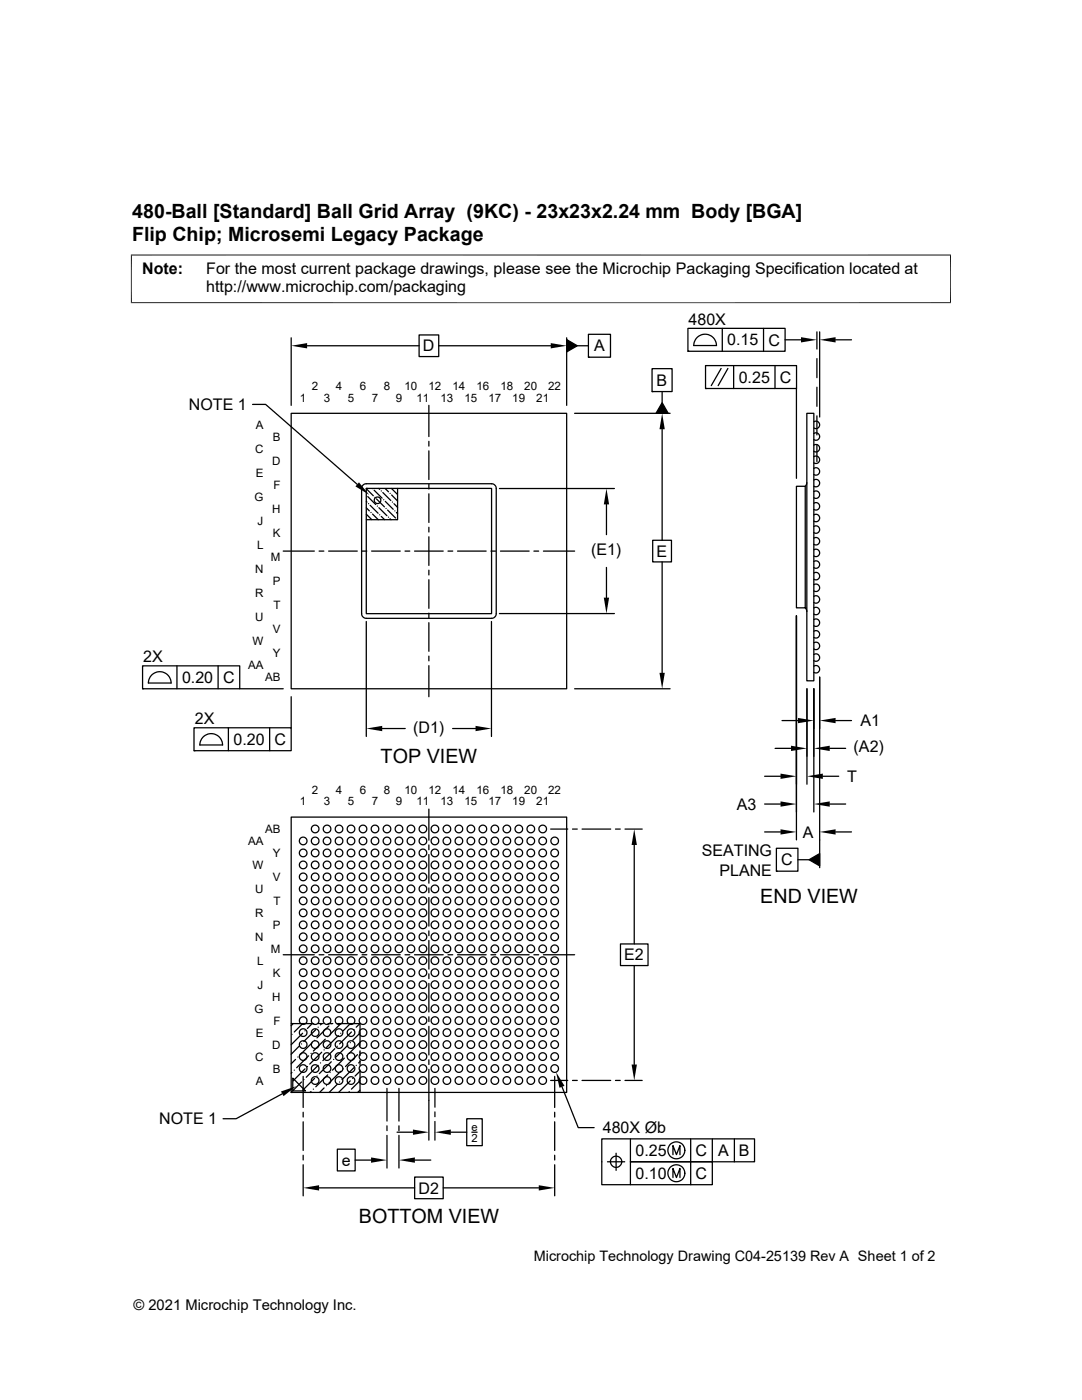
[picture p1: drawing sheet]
<svg xmlns="http://www.w3.org/2000/svg" width="216mm" height="279mm" viewBox="0 0 216 279" stroke-linecap="round" stroke-linejoin="round" font-family="sans-serif">
<g fill="none" stroke="#000" stroke-width=".25">
<path d="M58.1 67.4v13.5M61.3 69h22.3M83.6 66.8h3.9v4.4h-3.9zM87.5 69h22.4M113.1 67.8l2.1 1.2-2.1 1.2zM113.1 67.4v13.5M115.2 69h2.2M117.4 66.7h4.4v4.6h-4.4zM117.4 71.3h.1M130.1 73.6h4v4.5h-4zM130.1 78.1h.1M132.1 78.1v2.3"/>
<path d="M137.3 65.5h19.4v4.6h-19.4zM137.3 70.1h.1M139.2 67.2a2.27 2.27 0 0 1 2.4-.3 2.27 2.27 0 0 1 1.4 2.1h-4.6l.2-1zM140.8 73h18.1v4.5h-18.1zM140.8 77.5h.1M143.9 73.5l-2 3.5M144.1 65.5v4.6M145.2 73.5l-1.9 3.5M146.4 73v4.5M152.4 65.5v4.6M154.6 73v4.5M156.7 67.8h3.1"/>
<path d="M158.9 77.5v18M163 66.2v3.5M163 71.6v3.8M163 77.3v3.8M163.6 66.2v17M166.7 67.8h3.2M50.4 80.7h2.6l18.3 16M58.1 82.5h55v55h-55zM72.4 96.8l.7-.3h25a.94 .94 0 0 1 .9 1v25a.94 .94 0 0 1-.9 .9h-25a.94 .94 0 0 1-.9-.9v-25zM73.1 97.5h25v25h-25zM73.1 97.5h.1M73.1 97.5l1.4 1.4"/>
<path d="M73.4 99.1l1.6 1.6M74.3 97.5h.1M74.7 97.8l1.5 1.6M74.8 99.3h.1M75.1 99.6l1.6 1.6M75.6 97.5l.2 .2M76.1 98h.1M76.4 98.3l1.6 1.6M76.6 99.7h.1M76.8 97.5l.7 .6M77.8 98.5h.1M78.1 97.5l1.1 1.1"/>
<path d="M78.1 98.8l1.2 1.2M79.3 97.5v6.2h-6.2M85.6 80.9v6.2M85.6 88.1v.9M85.6 90v5.7M85.6 96.6v1M85.6 98.6v5.7M99.7 97.5h22.9M114.7 82.5h19M132.1 85.7v22.1M132.1 80.4l1.2 2.1h-2.4zM158.9 97h1.8v24.3h-1.8z"/>
<path d="M161 82.5h1.4v53.4h-1.4zM161 96.3l-.3 .7M162.4 98.1a.74 .74 0 0 1 1.2 .6 .74 .74 0 0 1-1.2 .6M162.4 95.8a.74 .74 0 0 1 1.2 .6 .74 .74 0 0 1-1.2 .6M162.4 93.5a.74 .74 0 0 1 1.2 .6 .74 .74 0 0 1-1.2 .6M162.4 91.1a.74 .74 0 0 1 1.2 .7 .74 .74 0 0 1-1.2 .6M162.4 88.8a.74 .74 0 0 1 1.2 .7 .74 .74 0 0 1-1.2 .6M162.4 86.5a.74 .74 0 0 1 1.2 .6 .74 .74 0 0 1-1.2 .6M162.4 84.2a.74 .74 0 0 1 1.2 .6 .74 .74 0 0 1-1.2 .6M163 83v3.8M163 88.7v3.4M56.5 110h6.2"/>
<path d="M63.7 110h.9M65.6 110h5.7M72.2 110h1M73.1 102.6l1.1 1.1M73.1 101.3l.6 .7M73.1 100.1l.1 .1M73.5 100.5h.1M73.9 100.8l1.5 1.6M74 102.3h.1M74.1 110h5.8M74.3 102.6l1.2 1.1M75.3 101h.1"/>
<path d="M75.6 101.3l1.6 1.6M75.8 102.7h.1M76.1 103.1l.7 .6M76.9 100.1l1.6 1.5M77 101.5h.1M77.3 101.8l1.6 1.6M77.5 103.2h.1M77.8 103.5l.2 .2M78.3 100.2h.1M78.6 100.5l.7 .8M78.8 102h.1M79.1 102.3l.2 .2"/>
<path d="M79.2 103.7h.1M80.8 110h1M82.7 110h5.7M85.6 105.2v1M85.6 107.1v5.7M85.6 113.8v.9M85.6 115.7v5.7M89.4 110h.9M91.3 110h5.7M98 110h.9M99.9 110h5.7M106.5 110h1"/>
<path d="M108.4 110h6.3M121 100.7v6M121 113.2v6.1M130.2 107.8h3.8v4.3h-3.8zM132.1 112.1v22.2M162.4 119a.74 .74 0 0 1 1.2 .6 .74 .74 0 0 1-1.2 .6M162.4 116.7a.74 .74 0 0 1 1.2 .6 .74 .74 0 0 1-1.2 .6M162.4 114.4a.74 .74 0 0 1 1.2 .6 .74 .74 0 0 1-1.2 .6M162.4 112.1a.74 .74 0 0 1 1.2 .6 .74 .74 0 0 1-1.2 .6M162.4 109.7a.74 .74 0 0 1 1.2 .6 .74 .74 0 0 1-1.2 .7M162.4 107.4a.74 .74 0 0 1 1.2 .6 .74 .74 0 0 1-1.2 .6M162.4 105.1a.74 .74 0 0 1 1.2 .6 .74 .74 0 0 1-1.2 .6"/>
<path d="M162.4 102.8a.74 .74 0 0 1 1.2 .6 .74 .74 0 0 1-1.2 .6M162.4 100.4a.74 .74 0 0 1 1.2 .6 .74 .74 0 0 1-1.2 .7M28.4 132.9h19.4v4.6h-19.4zM28.4 137.5h.1M29.6 136.3h4.6M29.6 136.3a2.26 2.26 0 0 1 2.3-2.3 2.26 2.26 0 0 1 2.2 2.3M35.3 132.9v4.6M43.5 132.9v4.6M47.8 137.5h8.7M58.1 139v6.2M73.1 124v23M85.6 122.4v.9"/>
<path d="M85.6 124.3v5.7M85.6 130.9v1M85.6 132.8v6.2M98.1 124v23M99.7 122.4h22.9M114.7 137.5h19M158.9 122.9v44.7M160.7 121.3h.1M160.7 121.3l.3 .7M161 137.5v19M162.4 132.9a.74 .74 0 0 1 1.2 .7 .74 .74 0 0 1-1.2 .6M162.4 130.6a.74 .74 0 0 1 1.2 .6 .74 .74 0 0 1-1.2 .6"/>
<path d="M162.4 128.3a.74 .74 0 0 1 1.2 .6 .74 .74 0 0 1-1.2 .6M162.4 126a.74 .74 0 0 1 1.2 .6 .74 .74 0 0 1-1.2 .6M162.4 123.7a.74 .74 0 0 1 1.2 .6 .74 .74 0 0 1-1.2 .6M162.4 121.3a.74 .74 0 0 1 1.2 .6 .74 .74 0 0 1-1.2 .7M162.4 137.5v24.6M163.6 135.1v38.1M38.7 145.2h19.4v4.6h-19.4zM38.7 149.8h.1M44.4 148.7a2.26 2.26 0 0 0-2.3-2.3 2.26 2.26 0 0 0-2.2 2.3h4.5M45.6 145.2v4.6M53.8 145.2v4.6M76.3 145.4h4.6"/>
<path d="M90.3 145.4h4.6M152.6 154.9h3.1M154.7 149.4h3.1M156 143.8h3.2M164.2 154.9h3.2M165.6 149.4h3.1M166.7 143.8h3.2M58.1 163.1h55v54.9h-55zM85.6 161.5v6.2M85.6 168.6v1M85.6 170.5v5.8M85.6 177.2v1"/>
<path d="M85.6 179.1v5.7M109.9 165.5h3.4M114.2 165.5h1M116.1 165.5h5.8M122.8 165.5h1M124.7 165.5h3.4M126.6 168.6v19.8M152.6 160.5h3.1M152.6 166h3.1M154.9 169.3h4.3v4.6h-4.3zM154.9 173.9h.1M159.2 171.6h2.2"/>
<path d="M161.4 171.6l2.2-1.3v2.5zM165.6 160.5h3.1M166.7 166h3.2M56.5 190.5h6.2M63.7 190.5h.9M65.6 190.5h5.7M72.2 190.5h1M74.1 190.5h5.8M80.8 190.5h1M82.7 190.5h5.7M85.6 185.8v.9M85.6 187.7v5.7"/>
<path d="M85.6 194.4v.9M85.6 196.3v5.7M89.4 190.5h.9M91.3 190.5h5.7M98 190.5h.9M99.9 190.5h5.7M106.5 190.5h1M108.4 190.5h6.3M123.8 188.4h5.5v4.3h-5.5zM126.6 192.7v19.7M56.3 218.3l-9.2 5h-2.6M58.1 218h.1"/>
<path d="M58.1 204.3h4.5M58.3 206.4h.1M58.3 214l-.2 .2M58.4 215.2l2.6 2.5h-2.6zM58.5 204.3l-.4 .4M58.7 213.6h.1M59 211.4l-.9 .9M59.4 210.9h.1M59.7 208.8l-1.6 1.6M60.2 208.3h.1M60.2 215.9l-2.1 2.1M60.4 206.2l-2.3 2.3"/>
<path d="M60.4 204.3l-1.7 1.7M60.5 214.8v6.2M60.6 215.5h.1M60.9 205.7h.1M60.9 213.3l-2.4 2.4M61.3 212.9h.1M61.6 210.7l-2.4 2.4M62.1 210.2h.1M62.1 217.8l-.2 .2M62.3 204.3l-1 1M62.3 208.1l-2.4 2.4M62.5 217.4h.1"/>
<path d="M62.8 207.6h.1M62.8 215.2l-2.4 2.4M63 205.5l-2.4 2.4M63.2 214.8h.1M63.5 205h.1M63.5 212.6l-2.4 2.4M63.5 204.3h1M63.9 212.1h.1M64.2 204.3l-.3 .2M64.2 210l-2.4 2.4M64.7 209.5h.1M64.7 217.1l-.9 .9"/>
<path d="M64.9 207.4l-2.4 2.4M65.2 216.7h.1M65.4 206.9h.1M65.4 214.5l-2.4 2.4M65.4 204.3h1M65.6 204.8l-2.4 2.3M65.8 214h.1M66.1 211.9l-2.4 2.4M66.6 211.4h.1M66.8 209.3l-2.4 2.4M67.3 208.8h.1M67.3 216.4l-1.6 1.6"/>
<path d="M67.4 204.3h4.4v4.5M67.5 206.7l-2.3 2.3M67.8 215.9h.1M68 206.2h.1M68 213.8l-2.4 2.4M68 204.3l-2.2 2.1M68.5 213.3h.1M68.7 211.2l-2.4 2.4M69.2 210.7h.1M69.4 208.6l-2.4 2.3M69.7 217.8h.1M69.9 208.1h.1"/>
<path d="M69.9 215.7l-2.3 2.3M69.9 204.3l-1.4 1.4M70.1 206l-2.3 2.3M70.4 215.2h.1M70.6 205.5h.1M70.6 213.1l-2.4 2.4M71.1 212.6h.1M71.3 210.5l-2.4 2.4M71.8 210h.1M71.8 217.6l-.4 .4M71.8 204.3l-.7 .7M71.8 206.2l-1.4 1.4"/>
<path d="M71.8 208l-2.1 2.2M71.8 209.7v1M71.8 211.6v1M71.8 213.5v4.5M71.8 211.9l-.2 .2M71.8 213.8l-1 1M71.8 215.7l-1.7 1.7M77.2 217.2v6.5M79.6 217.2v6.5M85.6 202.9v1M85.6 204.8v5.7M85.6 211.5v.9"/>
<path d="M85.6 213.4v14.1M86.8 217.2v3.8M109.9 215.6h3.4M110.7 214.8v6.2M112.1 216.9l3.3 8.1h3.2M114.2 215.6h1M116.1 215.6h5.8M122.8 215.6h1M124.7 215.6h3.4M60.5 222v.9M60.5 223.9v5.7M60.5 230.5v1"/>
<path d="M60.5 232.5v6.2M63.7 237.1h19M67.3 229.3h3.6v4.4h-3.6zM70.9 231.5h3.1M77.2 224.7v.9M77.2 226.6v6.5M79.2 226h3.2M79.6 224.7v.9M79.6 226.6v6.5M82.7 234.9h5.7v4.3h-5.7zM82.8 231.5h3.2M86.8 221.9v1"/>
<path d="M86.8 223.8v3.7M88.4 237.1h19.1M90 226h3.1M93.1 223.3h3.1v5.3h-3.1zM94.1 226h1.1M110.7 222v.9M110.7 223.9v5.7M110.7 230.5v1M110.7 232.5v6.2M121.2 231.9h3.5M122.9 230.1v3.5M125.8 227.3v4.6h16.3v4.5h-22v-9.1h30.5v4.6h-24.8v4.5"/>
<path d="M134.3 230.4v-1.8l.7 1.8 .7-1.8v1.8M134.3 235v-1.8l.7 1.8 .7-1.8v1.8M137.8 227.3v9.1M142.1 227.3v4.6M146.5 227.3v4.6"/>
<circle cx="75.3" cy="99.8" r=".65"/>
<circle cx="60.5" cy="177.4" r=".77"/>
<circle cx="60.5" cy="167.8" r=".77"/>
<circle cx="60.5" cy="170.2" r=".77"/>
<circle cx="60.5" cy="172.6" r=".77"/>
<circle cx="60.5" cy="179.8" r=".77"/>
<circle cx="60.5" cy="175" r=".77"/>
<circle cx="62.9" cy="165.4" r=".77"/>
<circle cx="62.9" cy="172.6" r=".77"/>
<circle cx="62.9" cy="170.2" r=".77"/>
<circle cx="62.9" cy="179.8" r=".77"/>
<circle cx="62.9" cy="177.4" r=".77"/>
<circle cx="62.9" cy="167.8" r=".77"/>
<circle cx="62.9" cy="175" r=".77"/>
<circle cx="65.3" cy="165.4" r=".77"/>
<circle cx="65.3" cy="175" r=".77"/>
<circle cx="65.3" cy="172.6" r=".77"/>
<circle cx="65.3" cy="177.4" r=".77"/>
<circle cx="65.3" cy="167.8" r=".77"/>
<circle cx="65.3" cy="170.2" r=".77"/>
<circle cx="65.3" cy="179.8" r=".77"/>
<circle cx="67.6" cy="165.4" r=".77"/>
<circle cx="67.6" cy="177.4" r=".77"/>
<circle cx="67.6" cy="170.2" r=".77"/>
<circle cx="67.6" cy="175" r=".77"/>
<circle cx="67.6" cy="179.8" r=".77"/>
<circle cx="67.6" cy="172.6" r=".77"/>
<circle cx="67.6" cy="167.8" r=".77"/>
<circle cx="70" cy="165.4" r=".77"/>
<circle cx="70" cy="177.4" r=".77"/>
<circle cx="70" cy="172.6" r=".77"/>
<circle cx="70" cy="170.2" r=".77"/>
<circle cx="70" cy="179.8" r=".77"/>
<circle cx="70" cy="175" r=".77"/>
<circle cx="70" cy="167.8" r=".77"/>
<circle cx="72.4" cy="177.4" r=".77"/>
<circle cx="72.4" cy="170.2" r=".77"/>
<circle cx="72.4" cy="165.4" r=".77"/>
<circle cx="72.4" cy="172.6" r=".77"/>
<circle cx="72.4" cy="179.8" r=".77"/>
<circle cx="72.4" cy="175" r=".77"/>
<circle cx="72.4" cy="167.8" r=".77"/>
<circle cx="74.8" cy="177.4" r=".77"/>
<circle cx="74.8" cy="175" r=".77"/>
<circle cx="74.8" cy="165.4" r=".77"/>
<circle cx="74.8" cy="172.6" r=".77"/>
<circle cx="74.8" cy="167.8" r=".77"/>
<circle cx="74.8" cy="179.8" r=".77"/>
<circle cx="74.8" cy="170.2" r=".77"/>
<circle cx="77.2" cy="179.8" r=".77"/>
<circle cx="77.2" cy="177.4" r=".77"/>
<circle cx="77.2" cy="172.6" r=".77"/>
<circle cx="77.2" cy="165.4" r=".77"/>
<circle cx="77.2" cy="170.2" r=".77"/>
<circle cx="77.2" cy="175" r=".77"/>
<circle cx="77.2" cy="167.8" r=".77"/>
<circle cx="79.6" cy="172.6" r=".77"/>
<circle cx="79.6" cy="177.4" r=".77"/>
<circle cx="79.6" cy="179.8" r=".77"/>
<circle cx="79.6" cy="167.8" r=".77"/>
<circle cx="79.6" cy="170.2" r=".77"/>
<circle cx="79.6" cy="175" r=".77"/>
<circle cx="79.6" cy="165.4" r=".77"/>
<circle cx="82" cy="179.8" r=".77"/>
<circle cx="82" cy="165.4" r=".77"/>
<circle cx="82" cy="177.4" r=".77"/>
<circle cx="82" cy="175" r=".77"/>
<circle cx="82" cy="172.6" r=".77"/>
<circle cx="82" cy="167.8" r=".77"/>
<circle cx="82" cy="170.2" r=".77"/>
<circle cx="84.4" cy="165.4" r=".77"/>
<circle cx="84.4" cy="175" r=".77"/>
<circle cx="84.4" cy="179.8" r=".77"/>
<circle cx="84.4" cy="177.4" r=".77"/>
<circle cx="84.4" cy="172.6" r=".77"/>
<circle cx="84.4" cy="167.8" r=".77"/>
<circle cx="84.4" cy="170.2" r=".77"/>
<circle cx="86.8" cy="165.4" r=".77"/>
<circle cx="86.8" cy="175" r=".77"/>
<circle cx="86.8" cy="167.8" r=".77"/>
<circle cx="86.8" cy="179.8" r=".77"/>
<circle cx="86.8" cy="177.4" r=".77"/>
<circle cx="86.8" cy="170.2" r=".77"/>
<circle cx="86.8" cy="172.6" r=".77"/>
<circle cx="89.2" cy="177.4" r=".77"/>
<circle cx="89.2" cy="179.8" r=".77"/>
<circle cx="89.2" cy="165.4" r=".77"/>
<circle cx="89.2" cy="172.6" r=".77"/>
<circle cx="89.2" cy="167.8" r=".77"/>
<circle cx="89.2" cy="175" r=".77"/>
<circle cx="89.2" cy="170.2" r=".77"/>
<circle cx="91.6" cy="175" r=".77"/>
<circle cx="91.6" cy="177.4" r=".77"/>
<circle cx="91.6" cy="167.8" r=".77"/>
<circle cx="91.6" cy="165.4" r=".77"/>
<circle cx="91.6" cy="172.6" r=".77"/>
<circle cx="91.6" cy="170.2" r=".77"/>
<circle cx="91.6" cy="179.8" r=".77"/>
<circle cx="94" cy="167.8" r=".77"/>
<circle cx="94" cy="177.4" r=".77"/>
<circle cx="94" cy="172.6" r=".77"/>
<circle cx="94" cy="175" r=".77"/>
<circle cx="94" cy="179.8" r=".77"/>
<circle cx="94" cy="165.4" r=".77"/>
<circle cx="94" cy="170.2" r=".77"/>
<circle cx="96.3" cy="167.8" r=".77"/>
<circle cx="96.3" cy="177.4" r=".77"/>
<circle cx="96.3" cy="172.6" r=".77"/>
<circle cx="96.3" cy="175" r=".77"/>
<circle cx="96.3" cy="179.8" r=".77"/>
<circle cx="96.3" cy="165.4" r=".77"/>
<circle cx="96.3" cy="170.2" r=".77"/>
<circle cx="98.7" cy="179.8" r=".77"/>
<circle cx="98.7" cy="165.4" r=".77"/>
<circle cx="98.7" cy="175" r=".77"/>
<circle cx="98.7" cy="177.4" r=".77"/>
<circle cx="98.7" cy="172.6" r=".77"/>
<circle cx="98.7" cy="167.8" r=".77"/>
<circle cx="98.7" cy="170.2" r=".77"/>
<circle cx="101.1" cy="177.4" r=".77"/>
<circle cx="101.1" cy="175" r=".77"/>
<circle cx="101.1" cy="167.8" r=".77"/>
<circle cx="101.1" cy="179.8" r=".77"/>
<circle cx="101.1" cy="165.4" r=".77"/>
<circle cx="101.1" cy="172.6" r=".77"/>
<circle cx="101.1" cy="170.2" r=".77"/>
<circle cx="103.5" cy="172.6" r=".77"/>
<circle cx="103.5" cy="177.4" r=".77"/>
<circle cx="103.5" cy="179.8" r=".77"/>
<circle cx="103.5" cy="175" r=".77"/>
<circle cx="103.5" cy="165.4" r=".77"/>
<circle cx="103.5" cy="167.8" r=".77"/>
<circle cx="103.5" cy="170.2" r=".77"/>
<circle cx="105.9" cy="175" r=".77"/>
<circle cx="105.9" cy="167.8" r=".77"/>
<circle cx="105.9" cy="177.4" r=".77"/>
<circle cx="105.9" cy="172.6" r=".77"/>
<circle cx="105.9" cy="179.8" r=".77"/>
<circle cx="105.9" cy="170.2" r=".77"/>
<circle cx="105.9" cy="165.4" r=".77"/>
<circle cx="108.3" cy="175" r=".77"/>
<circle cx="108.3" cy="165.4" r=".77"/>
<circle cx="108.3" cy="177.4" r=".77"/>
<circle cx="108.3" cy="167.8" r=".77"/>
<circle cx="108.3" cy="179.8" r=".77"/>
<circle cx="108.3" cy="172.6" r=".77"/>
<circle cx="108.3" cy="170.2" r=".77"/>
<circle cx="110.7" cy="177.4" r=".77"/>
<circle cx="110.7" cy="172.6" r=".77"/>
<circle cx="110.7" cy="170.2" r=".77"/>
<circle cx="110.7" cy="179.8" r=".77"/>
<circle cx="110.7" cy="167.8" r=".77"/>
<circle cx="110.7" cy="175" r=".77"/>
<circle cx="60.5" cy="191.7" r=".77"/>
<circle cx="60.5" cy="194.1" r=".77"/>
<circle cx="60.5" cy="198.9" r=".77"/>
<circle cx="60.5" cy="196.5" r=".77"/>
<circle cx="60.5" cy="182.2" r=".77"/>
<circle cx="60.5" cy="184.6" r=".77"/>
<circle cx="60.5" cy="187" r=".77"/>
<circle cx="60.5" cy="189.4" r=".77"/>
<circle cx="62.9" cy="194.1" r=".77"/>
<circle cx="62.9" cy="191.7" r=".77"/>
<circle cx="62.9" cy="198.9" r=".77"/>
<circle cx="62.9" cy="196.5" r=".77"/>
<circle cx="62.9" cy="182.2" r=".77"/>
<circle cx="62.9" cy="184.6" r=".77"/>
<circle cx="62.9" cy="189.4" r=".77"/>
<circle cx="62.9" cy="187" r=".77"/>
<circle cx="65.3" cy="194.1" r=".77"/>
<circle cx="65.3" cy="196.5" r=".77"/>
<circle cx="65.3" cy="191.7" r=".77"/>
<circle cx="65.3" cy="198.9" r=".77"/>
<circle cx="65.3" cy="182.2" r=".77"/>
<circle cx="65.3" cy="184.6" r=".77"/>
<circle cx="65.3" cy="187" r=".77"/>
<circle cx="65.3" cy="189.4" r=".77"/>
<circle cx="67.6" cy="182.2" r=".77"/>
<circle cx="67.6" cy="184.6" r=".77"/>
<circle cx="67.6" cy="198.9" r=".77"/>
<circle cx="67.6" cy="194.1" r=".77"/>
<circle cx="67.6" cy="196.5" r=".77"/>
<circle cx="67.6" cy="191.7" r=".77"/>
<circle cx="67.6" cy="187" r=".77"/>
<circle cx="67.6" cy="189.4" r=".77"/>
<circle cx="70" cy="184.6" r=".77"/>
<circle cx="70" cy="182.2" r=".77"/>
<circle cx="70" cy="194.1" r=".77"/>
<circle cx="70" cy="196.5" r=".77"/>
<circle cx="70" cy="198.9" r=".77"/>
<circle cx="70" cy="191.7" r=".77"/>
<circle cx="70" cy="189.4" r=".77"/>
<circle cx="70" cy="187" r=".77"/>
<circle cx="72.4" cy="182.2" r=".77"/>
<circle cx="72.4" cy="184.6" r=".77"/>
<circle cx="72.4" cy="198.9" r=".77"/>
<circle cx="72.4" cy="187" r=".77"/>
<circle cx="72.4" cy="194.1" r=".77"/>
<circle cx="72.4" cy="196.5" r=".77"/>
<circle cx="72.4" cy="191.7" r=".77"/>
<circle cx="72.4" cy="189.4" r=".77"/>
<circle cx="74.8" cy="184.6" r=".77"/>
<circle cx="74.8" cy="182.2" r=".77"/>
<circle cx="74.8" cy="194.1" r=".77"/>
<circle cx="74.8" cy="191.7" r=".77"/>
<circle cx="74.8" cy="189.4" r=".77"/>
<circle cx="74.8" cy="187" r=".77"/>
<circle cx="74.8" cy="198.9" r=".77"/>
<circle cx="74.8" cy="196.5" r=".77"/>
<circle cx="77.2" cy="182.2" r=".77"/>
<circle cx="77.2" cy="198.9" r=".77"/>
<circle cx="77.2" cy="184.6" r=".77"/>
<circle cx="77.2" cy="191.7" r=".77"/>
<circle cx="77.2" cy="189.4" r=".77"/>
<circle cx="77.2" cy="187" r=".77"/>
<circle cx="77.2" cy="194.1" r=".77"/>
<circle cx="77.2" cy="196.5" r=".77"/>
<circle cx="79.6" cy="184.6" r=".77"/>
<circle cx="79.6" cy="187" r=".77"/>
<circle cx="79.6" cy="182.2" r=".77"/>
<circle cx="79.6" cy="194.1" r=".77"/>
<circle cx="79.6" cy="196.5" r=".77"/>
<circle cx="79.6" cy="189.4" r=".77"/>
<circle cx="79.6" cy="198.9" r=".77"/>
<circle cx="79.6" cy="191.7" r=".77"/>
<circle cx="82" cy="184.6" r=".77"/>
<circle cx="82" cy="182.2" r=".77"/>
<circle cx="82" cy="194.1" r=".77"/>
<circle cx="82" cy="196.5" r=".77"/>
<circle cx="82" cy="191.7" r=".77"/>
<circle cx="82" cy="198.9" r=".77"/>
<circle cx="82" cy="189.4" r=".77"/>
<circle cx="82" cy="187" r=".77"/>
<circle cx="84.4" cy="196.5" r=".77"/>
<circle cx="84.4" cy="184.6" r=".77"/>
<circle cx="84.4" cy="198.9" r=".77"/>
<circle cx="84.4" cy="189.4" r=".77"/>
<circle cx="84.4" cy="187" r=".77"/>
<circle cx="84.4" cy="182.2" r=".77"/>
<circle cx="84.4" cy="194.1" r=".77"/>
<circle cx="84.4" cy="191.7" r=".77"/>
<circle cx="86.8" cy="184.6" r=".77"/>
<circle cx="86.8" cy="198.9" r=".77"/>
<circle cx="86.8" cy="196.5" r=".77"/>
<circle cx="86.8" cy="191.7" r=".77"/>
<circle cx="86.8" cy="189.4" r=".77"/>
<circle cx="86.8" cy="182.2" r=".77"/>
<circle cx="86.8" cy="194.1" r=".77"/>
<circle cx="86.8" cy="187" r=".77"/>
<circle cx="89.2" cy="198.9" r=".77"/>
<circle cx="89.2" cy="196.5" r=".77"/>
<circle cx="89.2" cy="184.6" r=".77"/>
<circle cx="89.2" cy="182.2" r=".77"/>
<circle cx="89.2" cy="189.4" r=".77"/>
<circle cx="89.2" cy="194.1" r=".77"/>
<circle cx="89.2" cy="191.7" r=".77"/>
<circle cx="89.2" cy="187" r=".77"/>
<circle cx="91.6" cy="182.2" r=".77"/>
<circle cx="91.6" cy="191.7" r=".77"/>
<circle cx="91.6" cy="184.6" r=".77"/>
<circle cx="91.6" cy="187" r=".77"/>
<circle cx="91.6" cy="194.1" r=".77"/>
<circle cx="91.6" cy="189.4" r=".77"/>
<circle cx="91.6" cy="198.9" r=".77"/>
<circle cx="91.6" cy="196.5" r=".77"/>
<circle cx="94" cy="198.9" r=".77"/>
<circle cx="94" cy="196.5" r=".77"/>
<circle cx="94" cy="184.6" r=".77"/>
<circle cx="94" cy="182.2" r=".77"/>
<circle cx="94" cy="194.1" r=".77"/>
<circle cx="94" cy="191.7" r=".77"/>
<circle cx="94" cy="187" r=".77"/>
<circle cx="94" cy="189.4" r=".77"/>
<circle cx="96.3" cy="184.6" r=".77"/>
<circle cx="96.3" cy="182.2" r=".77"/>
<circle cx="96.3" cy="198.9" r=".77"/>
<circle cx="96.3" cy="196.5" r=".77"/>
<circle cx="96.3" cy="191.7" r=".77"/>
<circle cx="96.3" cy="189.4" r=".77"/>
<circle cx="96.3" cy="194.1" r=".77"/>
<circle cx="96.3" cy="187" r=".77"/>
<circle cx="98.7" cy="184.6" r=".77"/>
<circle cx="98.7" cy="182.2" r=".77"/>
<circle cx="98.7" cy="196.5" r=".77"/>
<circle cx="98.7" cy="191.7" r=".77"/>
<circle cx="98.7" cy="187" r=".77"/>
<circle cx="98.7" cy="189.4" r=".77"/>
<circle cx="98.7" cy="198.9" r=".77"/>
<circle cx="98.7" cy="194.1" r=".77"/>
<circle cx="101.1" cy="184.6" r=".77"/>
<circle cx="101.1" cy="182.2" r=".77"/>
<circle cx="101.1" cy="194.1" r=".77"/>
<circle cx="101.1" cy="187" r=".77"/>
<circle cx="101.1" cy="198.9" r=".77"/>
<circle cx="101.1" cy="196.5" r=".77"/>
<circle cx="101.1" cy="191.7" r=".77"/>
<circle cx="101.1" cy="189.4" r=".77"/>
<circle cx="103.5" cy="196.5" r=".77"/>
<circle cx="103.5" cy="184.6" r=".77"/>
<circle cx="103.5" cy="182.2" r=".77"/>
<circle cx="103.5" cy="189.4" r=".77"/>
<circle cx="103.5" cy="187" r=".77"/>
<circle cx="103.5" cy="194.1" r=".77"/>
<circle cx="103.5" cy="198.9" r=".77"/>
<circle cx="103.5" cy="191.7" r=".77"/>
<circle cx="105.9" cy="184.6" r=".77"/>
<circle cx="105.9" cy="182.2" r=".77"/>
<circle cx="105.9" cy="187" r=".77"/>
<circle cx="105.9" cy="198.9" r=".77"/>
<circle cx="105.9" cy="194.1" r=".77"/>
<circle cx="105.9" cy="189.4" r=".77"/>
<circle cx="105.9" cy="196.5" r=".77"/>
<circle cx="105.9" cy="191.7" r=".77"/>
<circle cx="108.3" cy="189.4" r=".77"/>
<circle cx="108.3" cy="184.6" r=".77"/>
<circle cx="108.3" cy="182.2" r=".77"/>
<circle cx="108.3" cy="194.1" r=".77"/>
<circle cx="108.3" cy="187" r=".77"/>
<circle cx="108.3" cy="198.9" r=".77"/>
<circle cx="108.3" cy="196.5" r=".77"/>
<circle cx="108.3" cy="191.7" r=".77"/>
<circle cx="110.7" cy="184.6" r=".77"/>
<circle cx="110.7" cy="194.1" r=".77"/>
<circle cx="110.7" cy="189.4" r=".77"/>
<circle cx="110.7" cy="182.2" r=".77"/>
<circle cx="110.7" cy="198.9" r=".77"/>
<circle cx="110.7" cy="187" r=".77"/>
<circle cx="110.7" cy="196.5" r=".77"/>
<circle cx="110.7" cy="191.7" r=".77"/>
<circle cx="60.5" cy="201.3" r=".77"/>
<circle cx="60.5" cy="208.5" r=".77"/>
<circle cx="60.5" cy="203.7" r=".77"/>
<circle cx="60.5" cy="210.9" r=".77"/>
<circle cx="60.5" cy="206.1" r=".77"/>
<circle cx="60.5" cy="213.2" r=".77"/>
<circle cx="62.9" cy="203.7" r=".77"/>
<circle cx="62.9" cy="201.3" r=".77"/>
<circle cx="62.9" cy="210.9" r=".77"/>
<circle cx="62.9" cy="206.1" r=".77"/>
<circle cx="62.9" cy="208.5" r=".77"/>
<circle cx="62.9" cy="213.2" r=".77"/>
<circle cx="62.9" cy="215.6" r=".77"/>
<circle cx="65.3" cy="203.7" r=".77"/>
<circle cx="65.3" cy="213.2" r=".77"/>
<circle cx="65.3" cy="206.1" r=".77"/>
<circle cx="65.3" cy="208.5" r=".77"/>
<circle cx="65.3" cy="201.3" r=".77"/>
<circle cx="65.3" cy="210.9" r=".77"/>
<circle cx="65.3" cy="215.6" r=".77"/>
<circle cx="67.6" cy="215.6" r=".77"/>
<circle cx="67.6" cy="210.9" r=".77"/>
<circle cx="67.6" cy="203.7" r=".77"/>
<circle cx="67.6" cy="213.2" r=".77"/>
<circle cx="67.6" cy="208.5" r=".77"/>
<circle cx="67.6" cy="201.3" r=".77"/>
<circle cx="67.6" cy="206.1" r=".77"/>
<circle cx="70" cy="206.1" r=".77"/>
<circle cx="70" cy="208.5" r=".77"/>
<circle cx="70" cy="203.7" r=".77"/>
<circle cx="70" cy="215.6" r=".77"/>
<circle cx="70" cy="201.3" r=".77"/>
<circle cx="70" cy="210.9" r=".77"/>
<circle cx="70" cy="213.2" r=".77"/>
<circle cx="72.4" cy="208.5" r=".77"/>
<circle cx="72.4" cy="206.1" r=".77"/>
<circle cx="72.4" cy="210.9" r=".77"/>
<circle cx="72.4" cy="213.2" r=".77"/>
<circle cx="72.4" cy="203.7" r=".77"/>
<circle cx="72.4" cy="201.3" r=".77"/>
<circle cx="72.4" cy="215.6" r=".77"/>
<circle cx="74.8" cy="210.9" r=".77"/>
<circle cx="74.8" cy="213.2" r=".77"/>
<circle cx="74.8" cy="206.1" r=".77"/>
<circle cx="74.8" cy="208.5" r=".77"/>
<circle cx="74.8" cy="203.7" r=".77"/>
<circle cx="74.8" cy="215.6" r=".77"/>
<circle cx="74.8" cy="201.3" r=".77"/>
<circle cx="77.2" cy="210.9" r=".77"/>
<circle cx="77.2" cy="206.1" r=".77"/>
<circle cx="77.2" cy="203.7" r=".77"/>
<circle cx="77.2" cy="201.3" r=".77"/>
<circle cx="77.2" cy="215.6" r=".77"/>
<circle cx="77.2" cy="213.2" r=".77"/>
<circle cx="77.2" cy="208.5" r=".77"/>
<circle cx="79.6" cy="215.6" r=".77"/>
<circle cx="79.6" cy="203.7" r=".77"/>
<circle cx="79.6" cy="201.3" r=".77"/>
<circle cx="79.6" cy="213.2" r=".77"/>
<circle cx="79.6" cy="208.5" r=".77"/>
<circle cx="79.6" cy="210.9" r=".77"/>
<circle cx="79.6" cy="206.1" r=".77"/>
<circle cx="82" cy="203.7" r=".77"/>
<circle cx="82" cy="210.9" r=".77"/>
<circle cx="82" cy="206.1" r=".77"/>
<circle cx="82" cy="215.6" r=".77"/>
<circle cx="82" cy="201.3" r=".77"/>
<circle cx="82" cy="208.5" r=".77"/>
<circle cx="82" cy="213.2" r=".77"/>
<circle cx="84.4" cy="203.7" r=".77"/>
<circle cx="84.4" cy="215.6" r=".77"/>
<circle cx="84.4" cy="201.3" r=".77"/>
<circle cx="84.4" cy="210.9" r=".77"/>
<circle cx="84.4" cy="213.2" r=".77"/>
<circle cx="84.4" cy="208.5" r=".77"/>
<circle cx="84.4" cy="206.1" r=".77"/>
<circle cx="86.8" cy="201.3" r=".77"/>
<circle cx="86.8" cy="215.6" r=".77"/>
<circle cx="86.8" cy="203.7" r=".77"/>
<circle cx="86.8" cy="208.5" r=".77"/>
<circle cx="86.8" cy="210.9" r=".77"/>
<circle cx="86.8" cy="213.2" r=".77"/>
<circle cx="86.8" cy="206.1" r=".77"/>
<circle cx="89.2" cy="215.6" r=".77"/>
<circle cx="89.2" cy="210.9" r=".77"/>
<circle cx="89.2" cy="208.5" r=".77"/>
<circle cx="89.2" cy="201.3" r=".77"/>
<circle cx="89.2" cy="206.1" r=".77"/>
<circle cx="89.2" cy="203.7" r=".77"/>
<circle cx="89.2" cy="213.2" r=".77"/>
<circle cx="91.6" cy="201.3" r=".77"/>
<circle cx="91.6" cy="215.6" r=".77"/>
<circle cx="91.6" cy="203.7" r=".77"/>
<circle cx="91.6" cy="208.5" r=".77"/>
<circle cx="91.6" cy="210.9" r=".77"/>
<circle cx="91.6" cy="213.2" r=".77"/>
<circle cx="91.6" cy="206.1" r=".77"/>
<circle cx="94" cy="201.3" r=".77"/>
<circle cx="94" cy="215.6" r=".77"/>
<circle cx="94" cy="203.7" r=".77"/>
<circle cx="94" cy="210.9" r=".77"/>
<circle cx="94" cy="213.2" r=".77"/>
<circle cx="94" cy="208.5" r=".77"/>
<circle cx="94" cy="206.1" r=".77"/>
<circle cx="96.3" cy="215.6" r=".77"/>
<circle cx="96.3" cy="206.1" r=".77"/>
<circle cx="96.3" cy="208.5" r=".77"/>
<circle cx="96.3" cy="201.3" r=".77"/>
<circle cx="96.3" cy="213.2" r=".77"/>
<circle cx="96.3" cy="203.7" r=".77"/>
<circle cx="96.3" cy="210.9" r=".77"/>
<circle cx="98.7" cy="215.6" r=".77"/>
<circle cx="98.7" cy="201.3" r=".77"/>
<circle cx="98.7" cy="206.1" r=".77"/>
<circle cx="98.7" cy="208.5" r=".77"/>
<circle cx="98.7" cy="210.9" r=".77"/>
<circle cx="98.7" cy="203.7" r=".77"/>
<circle cx="98.7" cy="213.2" r=".77"/>
<circle cx="101.1" cy="215.6" r=".77"/>
<circle cx="101.1" cy="201.3" r=".77"/>
<circle cx="101.1" cy="206.1" r=".77"/>
<circle cx="101.1" cy="208.5" r=".77"/>
<circle cx="101.1" cy="203.7" r=".77"/>
<circle cx="101.1" cy="210.9" r=".77"/>
<circle cx="101.1" cy="213.2" r=".77"/>
<circle cx="103.5" cy="215.6" r=".77"/>
<circle cx="103.5" cy="210.9" r=".77"/>
<circle cx="103.5" cy="213.2" r=".77"/>
<circle cx="103.5" cy="203.7" r=".77"/>
<circle cx="103.5" cy="208.5" r=".77"/>
<circle cx="103.5" cy="201.3" r=".77"/>
<circle cx="103.5" cy="206.1" r=".77"/>
<circle cx="105.9" cy="203.7" r=".77"/>
<circle cx="105.9" cy="201.3" r=".77"/>
<circle cx="105.9" cy="213.2" r=".77"/>
<circle cx="105.9" cy="206.1" r=".77"/>
<circle cx="105.9" cy="215.6" r=".77"/>
<circle cx="105.9" cy="210.9" r=".77"/>
<circle cx="105.9" cy="208.5" r=".77"/>
<circle cx="108.3" cy="215.6" r=".77"/>
<circle cx="108.3" cy="203.7" r=".77"/>
<circle cx="108.3" cy="210.9" r=".77"/>
<circle cx="108.3" cy="206.1" r=".77"/>
<circle cx="108.3" cy="201.3" r=".77"/>
<circle cx="108.3" cy="213.2" r=".77"/>
<circle cx="108.3" cy="208.5" r=".77"/>
<circle cx="110.7" cy="210.9" r=".77"/>
<circle cx="110.7" cy="203.7" r=".77"/>
<circle cx="110.7" cy="201.3" r=".77"/>
<circle cx="110.7" cy="206.1" r=".77"/>
<circle cx="110.7" cy="208.5" r=".77"/>
<circle cx="110.7" cy="213.2" r=".77"/>
<circle cx="123" cy="231.9" r="1.13"/>
<circle cx="135" cy="234.2" r="1.69"/>
<circle cx="135" cy="229.6" r="1.69"/>
</g>
<g fill="#000">
<path d="M58.1 69l3.2-.5v1zM109.9 68.5l3.2 .5-3.2 .5zM113.1 67.8l2.1 1.2-2.1 1.2zM159.8 67.3l3.2 .5-3.2 .5zM163.6 67.8l3.1-.5v1zM71.6 96.3l2.1 2.5-2.8-1.7zM132.1 82.5l.6 3.2h-1.1zM132.1 80.4l1.2 2.1h-2.4zM121 97.5l.5 3.2h-1zM120.5 119.3h1l-.5 3.1zM131.6 134.3h1.1l-.6 3.2zM73.1 145.4l3.2-.5v1z"/>
<path d="M94.9 144.9l3.2 .5-3.2 .5zM155.7 154.4l3.2 .5-3.2 .5zM155.7 159.9l3.2 .6-3.2 .5zM157.8 148.8l3.2 .6-3.2 .5zM159.2 143.3l3.2 .5-3.2 .5zM161 154.9l3.2-.5v1zM162.4 149.4l3.2-.6v1.1zM162.4 160.5l3.2-.6v1.1zM163.6 143.8l3.1-.5v1zM126.6 165.5l.5 3.1h-1.1zM155.7 165.5l3.2 .5-3.2 .6zM161.4 171.6l2.2-1.3v2.5z"/>
<path d="M163.6 166l3.1-.5v1.1zM56.1 217.8l3-1-2.5 2zM111 214l1.6 2.7-1 .4zM126 212.4h1.1l-.5 3.2zM60.5 237.1l3.2-.6v1.1zM74 231l3.2 .5-3.2 .6zM82.4 225.4l3.2 .6-3.2 .5zM79.6 231.5l3.2-.5v1.1zM86.8 226l3.2-.6v1.1zM107.5 236.5l3.2 .6-3.2 .5z"/>
</g>
<path d="M26.1 50.9h163.7M26.2 50.8v9.7M189.7 50.8v9.7M26.1 60.4h163.7" fill="none" stroke="#000" stroke-width=".2"/>
<g font-size="3.9">
<text x="26.4" y="43.5">480-Ball [Standard] Ball Grid Array (9KC) - 23x23x2.24 mm Body [BGA]</text>
<text x="26.4" y="48.1">Flip Chip; Microsemi Legacy Package</text>
<text x="75.9" y="152.4">TOP VIEW</text>
<text x="151.7" y="180.1">END VIEW</text>
<text x="71.6" y="244">BOTTOM VIEW</text>
</g>
<g font-size="3.2">
<text x="28.4" y="54.7">Note:</text>
<text x="41.1" y="58.3">http://www.microchip.com/packaging</text>
<text x="41.1" y="54.7">For the most current package drawings, please see the Microchip Packaging Specification located at</text>
<text x="137.4" y="64.8">480X</text>
<text x="84.4" y="70.1">D</text>
<text x="118.6" y="70.1">A</text>
<text x="145.1" y="68.9">0.15</text>
<text x="153.3" y="69">C</text>
<text x="131" y="77">B</text>
<text x="147.4" y="76.4">0.25</text>
<text x="155.6" y="76.4">C</text>
<text x="37.7" y="81.8">NOTE 1</text>
<text x="117.9" y="110.8">(E1)</text>
<text x="131" y="111.1">E</text>
<text x="28.6" y="132.1">2X</text>
<text x="36.3" y="136.3">0.20</text>
<text x="44.5" y="136.3">C</text>
<text x="38.9" y="144.5">2X</text>
<text x="46.6" y="148.7">0.20</text>
<text x="54.8" y="148.7">C</text>
<text x="82.4" y="146.2">(D1)</text>
<text x="171.7" y="144.9">A1</text>
<text x="170.3" y="150.2">(A2)</text>
<text x="147" y="161.6">A3</text>
<text x="169.1" y="156.1">T</text>
<text x="160.2" y="167.2">A</text>
<text x="140" y="170.9">SEATING</text>
<text x="155.9" y="172.7">C</text>
<text x="143.6" y="174.7">PLANE</text>
<text x="124.6" y="191.7">E2</text>
<text x="31.8" y="224.4">NOTE 1</text>
<text x="120.3" y="226.1">480X Øb</text>
<text x="68.2" y="232.6">e</text>
<text x="126.8" y="230.7">0.25</text>
<text x="138.8" y="230.7">C</text>
<text x="143.3" y="230.7">A</text>
<text x="147.4" y="230.7">B</text>
<text x="83.5" y="238.2">D2</text>
<text x="126.8" y="235.3">0.10</text>
<text x="138.8" y="235.3">C</text>
</g>
<g font-size="2.9">
<text x="106.5" y="251.7">Microchip Technology Drawing C04-25139 Rev A Sheet 1 of 2</text>
<text x="26.6" y="261.3">© 2021 Microchip Technology Inc.</text>
</g>
<g font-size="2.3">
<text x="62.3" y="77.9">2</text>
<text x="67" y="77.9">4</text>
<text x="71.8" y="77.9">6</text>
<text x="76.6" y="77.9">8</text>
<text x="80.7" y="77.9">10</text>
<text x="85.5" y="77.9">12</text>
<text x="90.3" y="77.9">14</text>
<text x="95.1" y="77.9">16</text>
<text x="99.8" y="77.9">18</text>
<text x="104.6" y="77.9">20</text>
<text x="109.4" y="77.9">22</text>
<text x="59.9" y="80.1">1</text>
<text x="64.6" y="80.1">3</text>
<text x="69.4" y="80.1">5</text>
<text x="74.2" y="80.1">7</text>
<text x="79" y="80.1">9</text>
<text x="83.1" y="80.1">11</text>
<text x="87.9" y="80.1">13</text>
<text x="92.7" y="80.1">15</text>
<text x="97.4" y="80.1">17</text>
<text x="102.2" y="80.1">19</text>
<text x="107" y="80.1">21</text>
<text x="51" y="85.7">A</text>
<text x="54.4" y="88.1">B</text>
<text x="50.9" y="90.5">C</text>
<text x="51" y="95.3">E</text>
<text x="54.3" y="92.9">D</text>
<text x="50.8" y="100.1">G</text>
<text x="54.6" y="97.7">F</text>
<text x="51.4" y="104.8">J</text>
<text x="54.3" y="102.4">H</text>
<text x="54.4" y="107.2">K</text>
<text x="51.3" y="109.6">L</text>
<text x="54.1" y="112">M</text>
<text x="50.9" y="114.4">N</text>
<text x="50.9" y="119.2">R</text>
<text x="54.4" y="116.8">P</text>
<text x="50.9" y="123.9">U</text>
<text x="54.6" y="121.6">T</text>
<text x="50.4" y="128.7">W</text>
<text x="54.4" y="126.3">V</text>
<text x="54.4" y="131.1">Y</text>
<text x="49.5" y="133.5">AA</text>
<text x="52.9" y="135.9">AB</text>
<text x="59.9" y="160.7">1</text>
<text x="62.3" y="158.4">2</text>
<text x="64.6" y="160.7">3</text>
<text x="67" y="158.4">4</text>
<text x="69.4" y="160.7">5</text>
<text x="71.8" y="158.4">6</text>
<text x="74.2" y="160.7">7</text>
<text x="76.6" y="158.4">8</text>
<text x="79" y="160.7">9</text>
<text x="80.7" y="158.4">10</text>
<text x="83.1" y="160.7">11</text>
<text x="85.5" y="158.4">12</text>
<text x="87.9" y="160.7">13</text>
<text x="90.3" y="158.4">14</text>
<text x="92.7" y="160.7">15</text>
<text x="95.1" y="158.4">16</text>
<text x="97.4" y="160.7">17</text>
<text x="99.8" y="158.4">18</text>
<text x="102.2" y="160.7">19</text>
<text x="104.6" y="158.4">20</text>
<text x="107" y="160.7">21</text>
<text x="109.4" y="158.4">22</text>
<text x="52.9" y="166.3">AB</text>
<text x="49.5" y="168.7">AA</text>
<text x="50.4" y="173.4">W</text>
<text x="54.4" y="171">Y</text>
<text x="50.9" y="178.2">U</text>
<text x="54.4" y="175.8">V</text>
<text x="50.9" y="183">R</text>
<text x="54.4" y="185.4">P</text>
<text x="54.6" y="180.6">T</text>
<text x="50.9" y="187.8">N</text>
<text x="54.1" y="190.2">M</text>
<text x="51.3" y="192.6">L</text>
<text x="51.4" y="197.3">J</text>
<text x="54.4" y="194.9">K</text>
<text x="50.8" y="202.1">G</text>
<text x="54.3" y="199.7">H</text>
<text x="51" y="206.9">E</text>
<text x="54.3" y="209.3">D</text>
<text x="54.6" y="204.5">F</text>
<text x="50.9" y="211.7">C</text>
<text x="54.4" y="214.1">B</text>
<text x="51" y="216.5">A</text>
</g>
<g font-size="2.2">
<text x="94.1" y="225.7">e</text>
<text x="94.1" y="227.8">2</text>
</g>
</svg>
